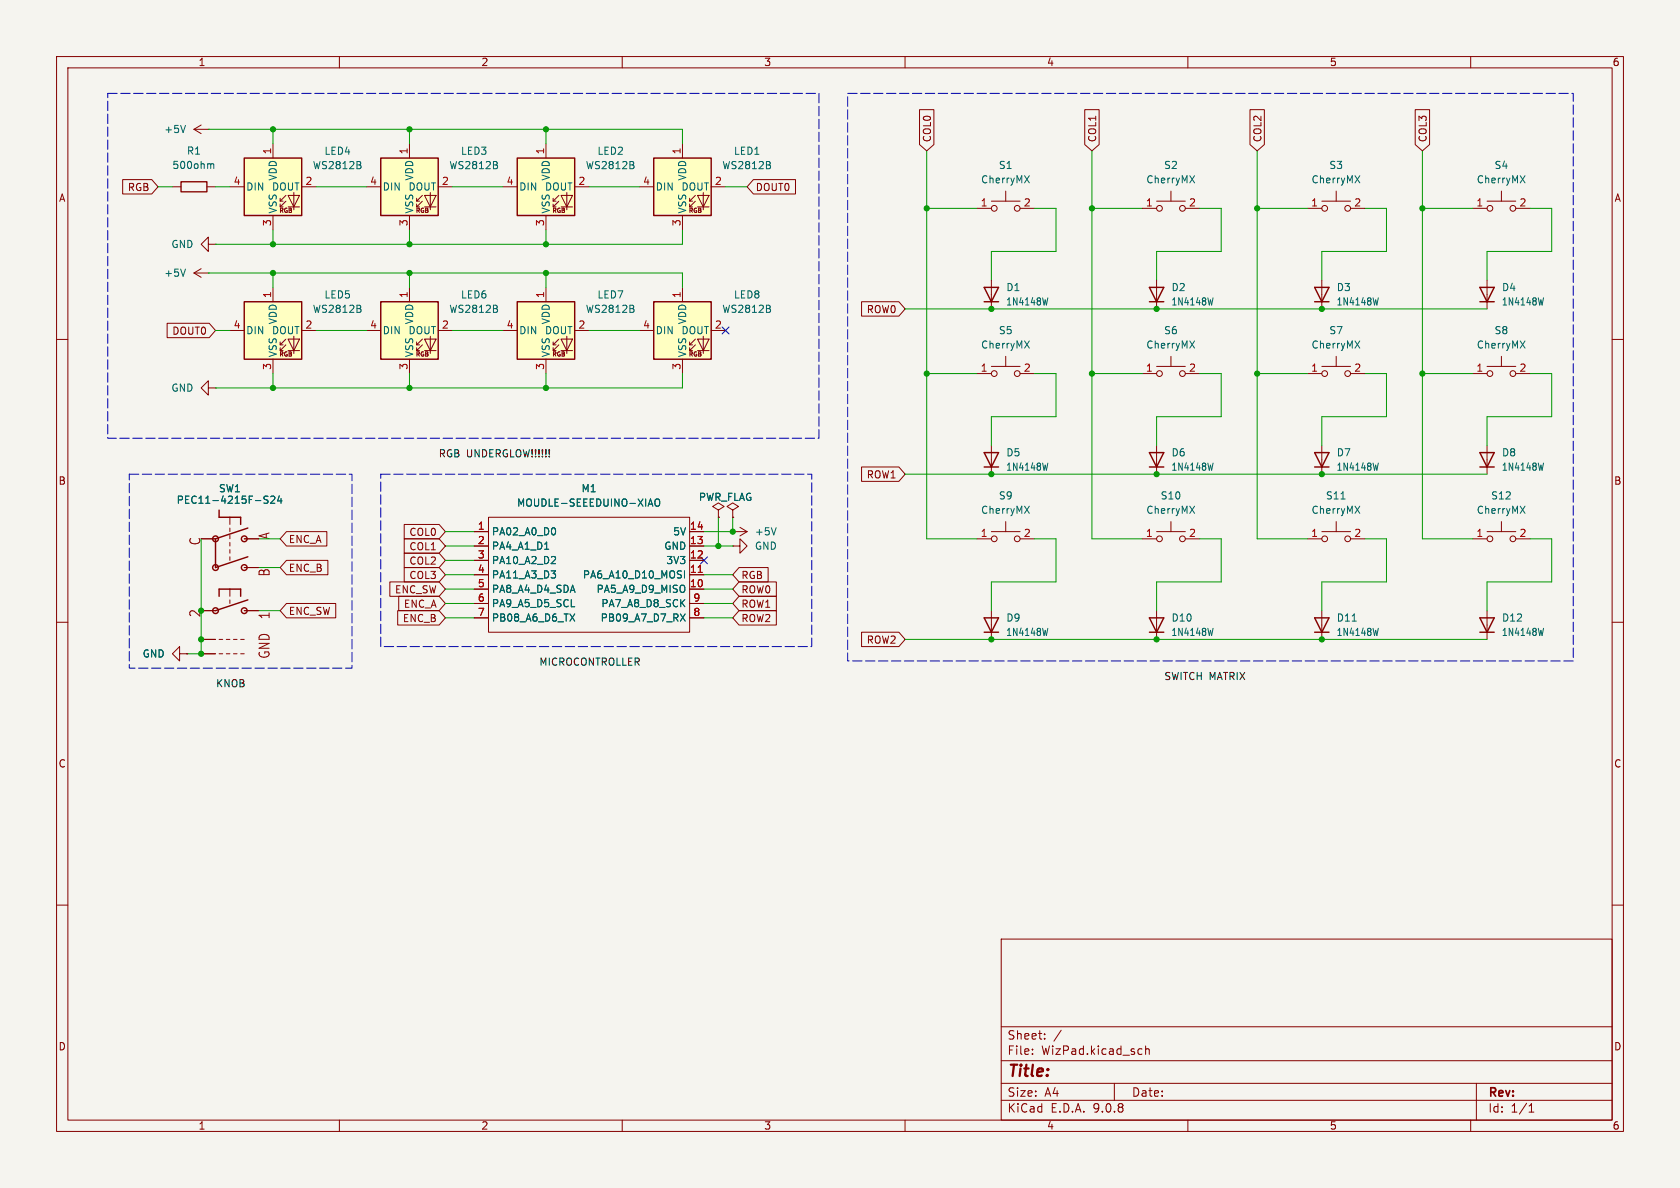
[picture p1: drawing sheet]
<svg xmlns="http://www.w3.org/2000/svg" width="297mm" height="210mm" viewBox="0 0 297 210" stroke-linecap="round" stroke-linejoin="round" font-family="sans-serif">
<path d="M0 0h297v210h-297z" fill="#f5f4ef" stroke="#f5f4ef" stroke-width=".18"/>
<g fill="none" stroke="#840000" stroke-width=".18">
<path d="M10 10h277v190h-277zM12 12h273v186h-273zM60 10v2M110 10v2M160 10v2M210 10v2M260 10v2M201.9 36.8h2.6M204.5 35.6h5M207 33.8v1.8M209.5 36.8h2.6M231.1 36.8h2.6"/>
<path d="M233.7 35.6h5.1M236.2 33.8v1.8M238.8 36.8h2.5M260.3 36.8h2.6M262.9 35.6h5.1M265.4 33.8v1.8M268 36.8h2.5M204.5 49.5v5.1M233.7 49.5v5.1M262.9 49.5v5.1M10 60h2M36.8 68.6v-1.3l-1.2 1.3 1.2 1.3v-1.3h1.3"/>
<path d="M38.1 68.6h.1M201.9 66h2.6M204.5 64.8h5M207 63v1.8M209.5 66h2.6M231.1 66h2.6M233.7 64.8h5.1M236.2 63v1.8M238.8 66h2.5M260.3 66h2.6M262.9 64.8h5.1M265.4 63v1.8"/>
<path d="M268 66h2.5M285 60h2M35.6 95.3h2.5M40.6 91.4v1.3M40.6 93.3v.7M40.6 94.6v.7M40.6 95.9v.6M40.6 97.2v.6M40.6 98.4v.7M43.2 95.3h2.5M83.8 94h2.6M83.8 96.5h2.6"/>
<path d="M83.8 99.1h2.6M86.4 91.4h35.5v20.4h-35.5zM121.9 94h2.6M121.9 96.5h2.6M121.9 99.1h2.6M127 90.2l1-.7-1-.6-1 .6 1 .7v1.2M127 91.4h.1M201.9 95.3h2.6M204.5 94h5M207 92.2v1.8M209.5 95.3h2.6M231.1 95.3h2.6"/>
<path d="M233.7 94h5.1M236.2 92.2v1.8M238.8 95.3h2.5M10 110h2M31.7 115.6v-1.3l-1.2 1.3 1.2 1.2v-1.2h1.3M33 115.6h.1M35.6 113h2.5M35.6 115.6h2.5M35.6 108h2.5M38.7 113h.7M38.7 115.6h.7M40 113h.6"/>
<path d="M40 115.6h.6M40.6 104.1v1.3M40.6 106v.7M41.3 113h.6M41.3 115.6h.6M42.5 113h.7M42.5 115.6h.7M43.2 108h2.5M43.2 100.3h2.5M83.8 101.6h2.6M83.8 104.1h2.6M83.8 106.7h2.6"/>
<path d="M83.8 109.2h2.6M121.9 101.6h2.6M121.9 104.1h2.6M121.9 106.7h2.6M121.9 109.2h2.6M175.3 108v5M204.5 108v5M262.9 108v5M285 110h2M10 160h2M177 166h108v32h-108zM285 160h2"/>
<path d="M60 198v2M110 198v2M160 198v2M177 194.5h108M177 191.5h108M177 187.5h108M177 181.5h108M182.5 186.3v.1M182.5 185.5v.1M184.7 183.6v.1M184.7 182.8v.1M187.6 182.1l-1.3 2"/>
<path d="M197 191.5v3M201.7 185.4l.2 .1M201.9 186.3l-.2 .1M202.5 184.9v1.5M202.5 185.5l.2-.1 .4 .1 .1 .9M210 198v2M260 198v2M261 191.5v6.5M270.3 196.6h.9M270.3 195.5l.4-.4v1.5"/>
<circle cx="205" cy="36.8" r=".51"/>
<circle cx="209" cy="36.8" r=".51"/>
<circle cx="234.2" cy="36.8" r=".51"/>
<circle cx="238.3" cy="36.8" r=".51"/>
<circle cx="263.4" cy="36.8" r=".51"/>
<circle cx="267.5" cy="36.8" r=".51"/>
<circle cx="205" cy="66" r=".51"/>
<circle cx="209" cy="66" r=".51"/>
<circle cx="234.2" cy="66" r=".51"/>
<circle cx="238.3" cy="66" r=".51"/>
<circle cx="263.4" cy="66" r=".51"/>
<circle cx="267.5" cy="66" r=".51"/>
<circle cx="205" cy="95.3" r=".51"/>
<circle cx="209" cy="95.3" r=".51"/>
<circle cx="234.2" cy="95.3" r=".51"/>
<circle cx="238.3" cy="95.3" r=".51"/>
</g>
<g fill="none" stroke="#840000" stroke-width=".25">
<path d="M203.2 50.8h2.5l-1.2 2.5zM203.2 53.3h2.5M232.4 50.8h2.5l-1.2 2.5zM232.4 53.3h2.5M261.6 50.8h2.6l-1.3 2.5zM261.6 53.3h2.6M38.7 90.2v1.2h3.8v1.3M43.8 93.3l-5.7 2v5l5.7-1.9M38.7 105.4v-1.3h3.8v1.3M43.8 106l-5.7 2M174 109.2h2.5l-1.2 2.6zM174 111.8h2.5"/>
<path d="M203.2 109.2h2.5l-1.2 2.6zM203.2 111.8h2.5M261.6 109.2h2.6l-1.3 2.6zM261.6 111.8h2.6"/>
<circle cx="38.1" cy="95.3" r=".51"/>
<circle cx="43.2" cy="95.3" r=".51"/>
<circle cx="38.1" cy="100.3" r=".51"/>
<circle cx="38.1" cy="108" r=".51"/>
<circle cx="43.2" cy="100.3" r=".51"/>
<circle cx="43.2" cy="108" r=".51"/>
</g>
<g fill="none" stroke="#006464" stroke-width=".18">
<path d="M210.3 31.1l.9 1.2M211.2 31.1l-.9 1.2M239.5 31.1l.9 1.2M240.4 31.1l-.9 1.2M268.8 31.1l.8 1.2M269.6 31.1l-.8 1.2M214.5 52.6l-.3 1.3M243.7 52.6l-.3 1.3M272.9 52.6l-.3 1.3M210.3 60.3l.9 1.2M211.2 60.3l-.9 1.2M239.5 60.3l.9 1.2"/>
<path d="M240.4 60.3l-.9 1.2M268.8 60.3l.8 1.2M269.6 60.3l-.8 1.2M47.4 87.8l-.5-.1-.2 .1v.4l.6 .2 .1 .3-.3 .3-.4-.1M47.9 87.8l.5-.1 .2 .4-.8 .9h.8M49.4 87.6l-.3 .9h.8M49.7 88.1v.9M96.3 97.1h.7M98.1 93.4l.1 .4-.1 .6M98.1 98.4l.1 .2v.3l-.8 .7h.8M114.7 89.1h.6M115 88.2l.4 1.3"/>
<path d="M115.8 88.4l.3-.2a.43 .43 0 0 1 .5 .4v.5a.42 .42 0 0 1-.4 .4 .42 .42 0 0 1-.4-.4zM210.3 89.5l.9 1.2M211.2 89.5l-.9 1.2M237.1 88.2h.7M239.5 89.5l.9 1.2M240.4 89.5l-.9 1.2M97.4 100.9h.8l-.4 .5M98.1 101.5l.1 .1-.1 .5M100.8 108.5l.8 1.3M101.6 108.5l-.8 1.3M120.3 108.5l.8 1.3M121 100.9v1.3"/>
<path d="M121.1 108.5l-.8 1.3M185.2 111.1l-.2 1.2M214.5 111.1l-.3 1.2M272.9 111.1l-.3 1.2"/>
</g>
<path d="M123.4 101.2h.8" fill="none" stroke="#a90000" stroke-width=".18"/>
<path d="M91.4 53.3h10.2v10.2h-10.2z" fill="#ffffc2"/>
<path d="M88.9 58.4h2.5M96.5 50.8v2.5M98.8 59.9l-1 1.1v-.5M99.2 59.9h2l-1 2.1zM100.2 59.4v3.1M101.6 58.4h2.5M96.5 63.5v2.5M97.8 61h.5M97.8 62h.5M98.8 61l-1 1v-.5M99.2 62h2" fill="none" stroke="#840000" stroke-width=".18"/>
<path d="M91.4 53.3h10.2v10.2h-10.2z" fill="none" stroke="#840000" stroke-width=".25"/>
<path d="M112 54.6l.1 .2-.1 .4M112 54.1v.3" fill="none" stroke="#006464" stroke-width=".18"/>
<path d="M43.2 53.3h10.1v10.2h-10.1z" fill="#ffffc2"/>
<path d="M40.6 58.4h2.6M48.3 50.8v2.5M50.5 59.9l-1 1.1v-.5M50.9 59.9h2.1l-1.1 2.1zM51.9 59.4v3.1M53.3 58.4h2.6M48.3 63.5v2.5M49.5 61h.5M49.5 62h.5M50.5 61l-1 1v-.5M50.9 62h2.1" fill="none" stroke="#840000" stroke-width=".18"/>
<path d="M43.2 53.3h10.1v10.2h-10.1z" fill="none" stroke="#840000" stroke-width=".25"/>
<path d="M63.7 54.6l.1 .2-.1 .4M63.7 54.1v.3" fill="none" stroke="#006464" stroke-width=".18"/>
<path d="M115.6 53.3h10.1v10.2h-10.1z" fill="#ffffc2"/>
<path d="M113 58.4h2.6M120.6 50.8v2.5M122.9 59.9l-1 1.1v-.5M123.3 59.9h2l-1 2.1zM124.3 59.4v3.1M125.7 58.4h2.6M120.6 63.5v2.5M121.9 61h.5M121.9 62h.5M122.9 61l-1 1v-.5M123.3 62h2" fill="none" stroke="#840000" stroke-width=".18"/>
<path d="M115.6 53.3h10.1v10.2h-10.1z" fill="none" stroke="#840000" stroke-width=".25"/>
<path d="M136.1 54.6l.1 .2-.1 .4M136.1 54.1v.3" fill="none" stroke="#006464" stroke-width=".18"/>
<path d="M115.6 27.9h10.1v10.2h-10.1z" fill="#ffffc2"/>
<path d="M113 33h2.6M120.6 25.4v2.5M120.6 38.1v2.5M121.9 35.6h.5M121.9 36.6h.5M122.9 34.5l-1 1.1v-.5M122.9 35.6l-1 1v-.5M123.3 34.5h2l-1 2.1zM123.3 36.6h2M124.3 34v3.1M125.7 33h2.6" fill="none" stroke="#840000" stroke-width=".18"/>
<path d="M115.6 27.9h10.1v10.2h-10.1z" fill="none" stroke="#840000" stroke-width=".25"/>
<path d="M136.1 29.2l.1 .2-.1 .4M136.1 28.7v.3" fill="none" stroke="#006464" stroke-width=".18"/>
<path d="M91.4 27.9h10.2v10.2h-10.2z" fill="#ffffc2"/>
<g fill="none" stroke="#840000" stroke-width=".18">
<path d="M30.5 33h1.5M36.6 33h1.5M88.9 33h2.5M96.5 25.4v2.5M96.5 38.1v2.5M97.8 35.6h.5M97.8 36.6h.5M98.8 34.5l-1 1.1v-.5M98.8 35.6l-1 1v-.5M99.2 34.5h2l-1 2.1zM99.2 36.6h2M100.2 34v3.1"/>
<path d="M101.6 33h2.5M36.8 43.2v-1.3l-1.2 1.3 1.2 1.3v-1.3h1.3M38.1 43.2h.1"/>
</g>
<path d="M91.4 27.9h10.2v10.2h-10.2z" fill="none" stroke="#840000" stroke-width=".25"/>
<path d="M37.3 29.1l.1-.2 .3 .1 .1 .8M112 29.2l.1 .2-.1 .4M112 28.7v.3" fill="none" stroke="#006464" stroke-width=".18"/>
<path d="M32 32.1h4.6v1.8h-4.6z" fill="none" stroke="#840000" stroke-width=".24"/>
<path d="M43.2 27.9h10.1v10.2h-10.1z" fill="#ffffc2"/>
<g fill="none" stroke="#840000" stroke-width=".18">
<path d="M40.6 33h2.6M48.3 25.4v2.5M48.3 38.1v2.5M49.5 35.6h.5M49.5 36.6h.5M50.5 34.5l-1 1.1v-.5M50.5 35.6l-1 1v-.5M50.9 34.5h2.1l-1.1 2.1zM50.9 36.6h2.1M51.9 34v3.1M53.3 33h2.6M34.3 48.3l1.3 .7"/>
<path d="M34.3 48.3h2.5M35.6 47.5l-1.3 .8M36.8 48.3h.1"/>
</g>
<path d="M43.2 27.9h10.1v10.2h-10.1z" fill="none" stroke="#840000" stroke-width=".25"/>
<path d="M63.7 29.2l.1 .2-.1 .4M63.7 28.7v.3M32.8 47.6l-.4 1.2" fill="none" stroke="#006464" stroke-width=".18"/>
<path d="M67.3 27.9h10.2v10.2h-10.2z" fill="#ffffc2"/>
<path d="M64.8 33h2.5M72.4 25.4v2.5M72.4 38.1v2.5M73.7 35.6h.5M73.7 36.6h.5M74.7 34.5l-1 1.1v-.5M74.7 35.6l-1 1v-.5M75.1 34.5h2l-1 2.1zM75.1 36.6h2M76.1 34v3.1M77.5 33h2.5" fill="none" stroke="#840000" stroke-width=".18"/>
<path d="M67.3 27.9h10.2v10.2h-10.2z" fill="none" stroke="#840000" stroke-width=".25"/>
<path d="M87.8 29.2l.2 .2-.2 .4M87.8 28.7v.3" fill="none" stroke="#006464" stroke-width=".18"/>
<path d="M67.3 53.3h10.2v10.2h-10.2z" fill="#ffffc2"/>
<g fill="none" stroke="#840000" stroke-width=".18">
<path d="M162.6 19.4h2.5v6.2l-1.3 1.1-1.2-1.1zM191.8 19.4h2.5v6.2l-1.3 1.1-1.2-1.1zM221 19.4h2.5v6.2l-1.3 1.1-1.2-1.1zM250.2 19.4h2.5v6.2l-1.2 1.1-1.3-1.1zM21.7 31.7h5.1l1.1 1.3-1.1 1.3h-5.1zM34.3 22.9l1.3 .7M34.3 22.9h2.5M35.6 22.1l-1.3 .8M36.8 22.9h.1M133.2 31.7h7.4v2.6h-7.4l-1.1-1.3zM172.7 36.8h2.6M175.3 35.6h5"/>
<path d="M177.8 33.8v1.8M180.3 36.8h2.6M29.5 57.1h7.5l1.1 1.3-1.1 1.3h-7.5zM64.8 58.4h2.5M72.4 50.8v2.5M74.7 59.9l-1 1.1v-.5M75.1 59.9h2l-1 2.1zM76.1 59.4v3.1M77.5 58.4h2.5M152.3 53.3h6.6l1.1 1.3-1.1 1.3h-6.6zM175.3 49.5v5.1M72.4 63.5v2.5"/>
<path d="M73.7 61h.5M73.7 62h.5M74.7 61l-1 1v-.5M75.1 62h2M172.7 66h2.6M175.3 64.8h5M175.3 78.7v5.1M177.8 63v1.8M180.3 66h2.6M204.5 78.7v5.1M233.7 78.7v5.1M262.9 78.7v5.1"/>
<path d="M35.6 95.3h2.5M43.2 95.3h2.5M50.6 94h7.2v2.5h-7.2l-1.1-1.2zM50.6 99.1h7.4v2.5h-7.4l-1.1-1.3zM71.5 92.7h6.1l1.1 1.3-1.1 1.3h-6.1zM71.5 97.8h6.1l1.1 1.3-1.1 1.2h-6.1zM71.5 95.2h6.1l1.1 1.3-1.1 1.3h-6.1zM83.8 94h2.6M83.8 96.5h2.6M83.8 99.1h2.6M121.9 94h2.6M121.9 96.5h2.6"/>
<path d="M121.9 99.1h2.6M127 91.4h.1M129.5 90.2l1.1-.7-1.1-.6-1 .6 1 .7v1.2M129.5 91.4h.1M129.5 94h.1M129.5 96.5h1.3v-1.2l1.3 1.2-1.3 1.3v-1.3M129.5 96.5h.1M129.5 94h2.6M130.8 93.2l1.3 .8M132.1 94l-1.3 .7M152.3 82.5h6.6l1.1 1.3-1.1 1.3h-6.6zM172.7 95.3h2.6"/>
<path d="M175.3 94h5M177.8 92.2v1.8M180.3 95.3h2.6M260.3 95.3h2.6M262.9 94h5.1M265.4 92.2v1.8M268 95.3h2.5M33 115.6h.1M35.6 108h2.5M35.6 113h2.5M35.6 115.6h2.5M43.2 108h2.5"/>
<path d="M43.2 100.3h2.5M50.6 106.7h8.8v2.5h-8.8l-1.1-1.2zM68.9 102.9h8.7l1.1 1.2-1.1 1.3h-8.7zM70.3 107.9h7.3l1.1 1.3-1.1 1.3h-7.3zM70.5 105.4h7.1l1.1 1.3-1.1 1.3h-7.1zM71.5 100.3h6.1l1.1 1.3-1.1 1.3h-6.1zM83.8 101.6h2.6M83.8 104.1h2.6M83.8 106.7h2.6M83.8 109.2h2.6M121.9 101.6h2.6M121.9 104.1h2.6"/>
<path d="M121.9 106.7h2.6M121.9 109.2h2.6M130.7 105.4h6.5v2.6h-6.5l-1.2-1.3zM130.7 102.9h6.5v2.5h-6.5l-1.2-1.3zM130.7 100.3h5.1v2.6h-5.1l-1.2-1.3zM130.7 107.9h6.5v2.6h-6.5l-1.2-1.3zM152.3 111.8h6.6l1.1 1.2-1.1 1.3h-6.6zM233.7 108v5"/>
<circle cx="175.8" cy="36.8" r=".51"/>
<circle cx="179.8" cy="36.8" r=".51"/>
<circle cx="175.8" cy="66" r=".51"/>
<circle cx="179.8" cy="66" r=".51"/>
<circle cx="175.8" cy="95.3" r=".51"/>
<circle cx="179.8" cy="95.3" r=".51"/>
<circle cx="263.4" cy="95.3" r=".51"/>
<circle cx="267.5" cy="95.3" r=".51"/>
</g>
<g fill="none" stroke="#840000" stroke-width=".25">
<path d="M67.3 53.3h10.2v10.2h-10.2zM174 50.8h2.5l-1.2 2.5zM174 53.3h2.5M174 80h2.5l-1.2 2.6zM174 82.6h2.5M203.2 80h2.5l-1.2 2.6zM203.2 82.6h2.5M232.4 80h2.5l-1.2 2.6zM232.4 82.6h2.5M261.6 80h2.6l-1.3 2.6zM261.6 82.6h2.6M232.4 109.2h2.5l-1.2 2.6z"/>
<path d="M232.4 111.8h2.5"/>
</g>
<g fill="none" stroke="#006464" stroke-width=".18">
<path d="M32.8 22.2l-.4 1.2M181.1 31.1l.9 1.2M182 31.1l-.9 1.2M87.8 54.6l.2 .2-.2 .4M87.8 54.1v.3M185.2 52.6l-.2 1.3M181.1 60.3l.9 1.2M182 60.3l-.9 1.2M47.4 87.8l-.5-.1-.2 .1v.4l.6 .2 .1 .3-.3 .3-.4-.1M47.9 87.8l.5-.1 .2 .4-.8 .9h.8M49.4 87.6l-.3 .9h.8M49.7 88.1v.9"/>
<path d="M96.3 97.1h.7M98.1 93.4l.1 .4-.1 .6M98.1 98.4l.1 .2v.3l-.8 .7h.8M114.7 89.1h.6M115 88.2l.4 1.3M115.8 88.4l.3-.2a.43 .43 0 0 1 .5 .4v.5a.42 .42 0 0 1-.4 .4 .42 .42 0 0 1-.4-.4zM137.2 93.3l-.4 1.3M181.1 89.5l.9 1.2M182 89.5l-.9 1.2M185.2 81.9l-.2 1.2M214.5 81.9l-.3 1.2M243.7 81.9l-.3 1.2"/>
<path d="M268.8 89.5l.8 1.2M269.6 89.5l-.8 1.2M272.9 81.9l-.3 1.2M97.4 100.9h.8l-.4 .5M98.1 101.5l.1 .1-.1 .5M100.8 108.5l.8 1.3M101.6 108.5l-.8 1.3M120.3 108.5l.8 1.3M121 100.9v1.3M121.1 108.5l-.8 1.3M239.1 109.8h.7M243.7 111.1l-.3 1.2"/>
</g>
<g fill="none" stroke="#009600" stroke-width=".18">
<path d="M27.9 33h2.6M36.8 22.9h83.8v2.5M38.1 33h2.5M48.3 22.9v2.5M55.9 33h8.9M72.4 22.9v2.5M80 33h8.9M96.5 22.9v2.5M104.1 33h8.9M128.3 33h3.8M163.8 36.8h8.9M163.8 26.7v68.6h8.9"/>
<path d="M182.9 36.8h3.8v7.7h-11.4v5M193 36.8h8.9M193 26.7v68.6h8.9M212.1 36.8h3.8v7.7h-11.4v5M222.2 36.8h8.9M222.2 26.7v68.6h8.9M241.3 36.8h3.8v7.7h-11.4v5M251.5 36.8h8.8M251.5 26.7v68.6h8.8M270.5 36.8h3.8v7.7h-11.4v5M36.8 48.3h83.8v2.5M38.1 58.4h2.5"/>
<path d="M48.3 40.6v2.6M48.3 48.3v2.5M55.9 58.4h8.9M72.4 40.6v2.6M72.4 48.3v2.5M80 58.4h8.9M96.5 40.6v2.6M96.5 48.3v2.5M104.1 58.4h8.9M120.6 40.6v2.6h-82.5M160 54.6h102.9M48.3 66v2.6"/>
<path d="M72.4 66v2.6M96.5 66v2.6M120.6 66v2.6h-82.5M163.8 66h8.9M182.9 66h3.8v7.7h-11.4v5M193 66h8.9M212.1 66h3.8v7.7h-11.4v5M222.2 66h8.9M241.3 66h3.8v7.7h-11.4v5M251.5 66h8.8M270.5 66h3.8v7.7h-11.4v5M35.6 95.3v20.3h-2.6"/>
<path d="M45.7 95.3h3.8M78.7 94h5.1M78.7 96.5h5.1M78.7 99.1h5.1M124.5 96.5h5M127 91.4v5.1M129.5 91.4v2.6h-5M160 83.8h102.9M182.9 95.3h3.8v7.6h-11.4v5.1M212.1 95.3h3.8v7.6h-11.4v5.1M241.3 95.3h3.8v7.6h-11.4v5.1M270.5 95.3h3.8v7.6h-11.4v5.1"/>
<path d="M45.7 100.3h3.8M45.7 108h3.8M78.7 109.2h5.1M78.7 106.7h5.1M78.7 104.1h5.1M78.7 101.6h5.1M124.5 109.2h5M124.5 106.7h5M124.5 104.1h5M124.5 101.6h5M160 113h102.9"/>
</g>
<path d="M127.7 57.8l1.2 1.2M128.9 57.8l-1.2 1.2M123.9 98.5l1.2 1.2M125.1 98.5l-1.2 1.2" fill="none" stroke="#000084" stroke-width=".18"/>
<path d="M19 16.5h125.8v61h-125.8zM149.9 16.5h128.2v100.3h-128.2zM22.9 83.8h39.3v34.3h-39.3zM67.3 83.8h76.2v30.5h-76.2z" fill="none" stroke="#0000c2" stroke-width=".18" stroke-dasharray="1.7 .6"/>
<path d="M123.4 101.2h.8" fill="none" stroke="#a90000" stroke-width=".18"/>
<g fill="#009600" stroke="#009600" stroke-width=".18">
<circle cx="163.8" cy="66" r=".46"/>
<circle cx="163.8" cy="36.8" r=".46"/>
<circle cx="175.3" cy="83.8" r=".46"/>
<circle cx="175.3" cy="54.6" r=".46"/>
<circle cx="96.5" cy="68.6" r=".46"/>
<circle cx="72.4" cy="68.6" r=".46"/>
<circle cx="127" cy="96.5" r=".46"/>
<circle cx="96.5" cy="22.9" r=".46"/>
<circle cx="129.5" cy="94" r=".46"/>
<circle cx="222.2" cy="66" r=".46"/>
<circle cx="35.6" cy="113" r=".46"/>
<circle cx="48.3" cy="48.3" r=".46"/>
<circle cx="48.3" cy="68.6" r=".46"/>
<circle cx="72.4" cy="48.3" r=".46"/>
<circle cx="35.6" cy="115.6" r=".46"/>
<circle cx="96.5" cy="48.3" r=".46"/>
<circle cx="96.5" cy="43.2" r=".46"/>
<circle cx="72.4" cy="22.9" r=".46"/>
<circle cx="48.3" cy="22.9" r=".46"/>
<circle cx="48.3" cy="43.2" r=".46"/>
<circle cx="72.4" cy="43.2" r=".46"/>
<circle cx="233.7" cy="54.6" r=".46"/>
<circle cx="251.5" cy="36.8" r=".46"/>
<circle cx="251.5" cy="66" r=".46"/>
<circle cx="193" cy="36.8" r=".46"/>
<circle cx="175.3" cy="113" r=".46"/>
<circle cx="204.5" cy="113" r=".46"/>
<circle cx="204.5" cy="54.6" r=".46"/>
<circle cx="222.2" cy="36.8" r=".46"/>
<circle cx="204.5" cy="83.8" r=".46"/>
<circle cx="193" cy="66" r=".46"/>
<circle cx="233.7" cy="113" r=".46"/>
<circle cx="233.7" cy="83.8" r=".46"/>
</g>
<text font-size="2.8" fill="#840000" x="178" y="190.9">Title:</text>
<g font-size="2.5" fill="#840000">
<text x="48" y="95.4" transform="rotate(-90 48 95.4)">A</text>
<text x="35.6" y="96.5" transform="rotate(-90 35.6 96.5)">C</text>
<text x="48" y="102" transform="rotate(-90 48 102)">B</text>
<text x="48" y="109.5" transform="rotate(-90 48 109.5)">1</text>
<text x="48" y="116.5" transform="rotate(-90 48 116.5)">GND</text>
</g>
<text font-size="2.5" fill="#009600" x="35.6" y="109.2" transform="rotate(-90 35.6 109.2)">2</text>
<g font-size="2.1" fill="#840000">
<text x="178" y="184">Sheet:</text>
<text x="178" y="186.7">File:</text>
<text x="184.1" y="186.7">WizPad.kicad_sch</text>
<text x="178" y="196.9">KiCad</text>
<text x="178" y="194.1">Size:</text>
<text x="184.7" y="194.1">A4</text>
<text x="185.7" y="196.9">E.D.A.</text>
<text x="193.3" y="196.9">9.0.8</text>
<text x="200" y="194.1">Date:</text>
<text x="263" y="194.3">Rev:</text>
<text x="263" y="196.9">Id:</text>
<text x="267.1" y="196.9">1/1</text>
</g>
<g font-size="1.8" fill="#840000">
<text x="35" y="11.9">1</text>
<text x="85" y="11.9">2</text>
<text x="135" y="11.9">3</text>
<text x="185" y="11.9">4</text>
<text x="235" y="11.9">5</text>
<text x="285" y="11.9">6</text>
<text x="164.8" y="25.2" transform="rotate(-90 164.8 25.2)">COL0</text>
<text x="194" y="25.2" transform="rotate(-90 194 25.2)">COL1</text>
<text x="223.2" y="25.2" transform="rotate(-90 223.2 25.2)">COL2</text>
<text x="252.4" y="25.2" transform="rotate(-90 252.4 25.2)">COL3</text>
<text x="10.3" y="35.9">A</text>
<text x="22.5" y="34">RGB</text>
<text x="133.5" y="34">DOUT0</text>
<text x="285.3" y="35.9">A</text>
<text x="30.4" y="59.4">DOUT0</text>
<text x="153.1" y="55.6">ROW0</text>
<text x="10.3" y="85.9">B</text>
<text x="153.1" y="84.8">ROW1</text>
<text x="285.3" y="85.9">B</text>
<text x="72.3" y="94.9">COL0</text>
<text x="51" y="96.2">ENC_A</text>
<text x="51" y="101.3">ENC_B</text>
<text x="72.3" y="100">COL2</text>
<text x="72.3" y="97.5">COL1</text>
<text x="69.7" y="105.1">ENC_SW</text>
<text x="71.3" y="107.6">ENC_A</text>
<text x="72.3" y="102.6">COL3</text>
<text x="131" y="107.6">ROW1</text>
<text x="131" y="105.1">ROW0</text>
<text x="131" y="102.6">RGB</text>
<text x="51" y="108.9">ENC_SW</text>
<text x="71.1" y="110.2">ENC_B</text>
<text x="131" y="110.2">ROW2</text>
<text x="153.1" y="114">ROW2</text>
<text x="10.3" y="135.9">C</text>
<text x="285.3" y="135.9">C</text>
<text x="10.3" y="185.9">D</text>
<text x="285.3" y="185.9">D</text>
<text x="35" y="199.9">1</text>
<text x="85" y="199.9">2</text>
<text x="135" y="199.9">3</text>
<text x="185" y="199.9">4</text>
<text x="235" y="199.9">5</text>
<text x="285" y="199.9">6</text>
</g>
<g font-size="1.8" fill="#006464">
<text x="28.9" y="23.7">+5V</text>
<text x="32.9" y="27.5">R1</text>
<text x="57.3" y="27.6">LED4</text>
<text x="81.4" y="27.6">LED3</text>
<text x="105.5" y="27.6">LED2</text>
<text x="129.7" y="27.6">LED1</text>
<text x="30.4" y="30.1">500ohm</text>
<text x="43.4" y="33.9">DIN</text>
<text x="48" y="33.9">DOUT</text>
<text x="49.1" y="32" transform="rotate(-90 49.1 32)">VDD</text>
<text x="55.2" y="30.1">WS2812B</text>
<text x="67.6" y="33.9">DIN</text>
<text x="72.1" y="33.9">DOUT</text>
<text x="73.3" y="32" transform="rotate(-90 73.3 32)">VDD</text>
<text x="79.3" y="30.1">WS2812B</text>
<text x="91.7" y="33.9">DIN</text>
<text x="96.2" y="33.9">DOUT</text>
<text x="97.4" y="32" transform="rotate(-90 97.4 32)">VDD</text>
<text x="103.5" y="30.1">WS2812B</text>
<text x="115.8" y="33.9">DIN</text>
<text x="120.4" y="33.9">DOUT</text>
<text x="121.5" y="32" transform="rotate(-90 121.5 32)">VDD</text>
<text x="127.6" y="30.1">WS2812B</text>
<text x="173.3" y="32.6">CherryMX</text>
<text x="176.5" y="30.1">S1</text>
<text x="202.6" y="32.6">CherryMX</text>
<text x="205.7" y="30.1">S2</text>
<text x="231.8" y="32.6">CherryMX</text>
<text x="234.9" y="30.1">S3</text>
<text x="261" y="32.6">CherryMX</text>
<text x="264.1" y="30.1">S4</text>
<text x="49.1" y="37.8" transform="rotate(-90 49.1 37.8)">VSS</text>
<text x="73.3" y="37.8" transform="rotate(-90 73.3 37.8)">VSS</text>
<text x="97.4" y="37.8" transform="rotate(-90 97.4 37.8)">VSS</text>
<text x="121.5" y="37.8" transform="rotate(-90 121.5 37.8)">VSS</text>
<text x="30.2" y="44">GND</text>
<text x="28.9" y="49.1">+5V</text>
<text x="57.3" y="53">LED5</text>
<text x="81.4" y="53">LED6</text>
<text x="105.5" y="53">LED7</text>
<text x="129.7" y="53">LED8</text>
<text x="177.8" y="51.7">D1</text>
<text x="207" y="51.7">D2</text>
<text x="236.2" y="51.7">D3</text>
<text x="265.4" y="51.7">D4</text>
<text x="43.4" y="59.3">DIN</text>
<text x="48" y="59.3">DOUT</text>
<text x="49.1" y="57.4" transform="rotate(-90 49.1 57.4)">VDD</text>
<text x="55.2" y="55.5">WS2812B</text>
<text x="67.6" y="59.3">DIN</text>
<text x="72.1" y="59.3">DOUT</text>
<text x="73.3" y="57.4" transform="rotate(-90 73.3 57.4)">VDD</text>
<text x="79.3" y="55.5">WS2812B</text>
<text x="91.7" y="59.3">DIN</text>
<text x="96.2" y="59.3">DOUT</text>
<text x="97.4" y="57.4" transform="rotate(-90 97.4 57.4)">VDD</text>
<text x="103.5" y="55.5">WS2812B</text>
<text x="115.8" y="59.3">DIN</text>
<text x="120.4" y="59.3">DOUT</text>
<text x="121.5" y="57.4" transform="rotate(-90 121.5 57.4)">VDD</text>
<text x="127.6" y="55.5">WS2812B</text>
<text x="176.5" y="59.3">S5</text>
<text x="177.8" y="54.2">1N4148W</text>
<text x="205.7" y="59.3">S6</text>
<text x="207" y="54.2">1N4148W</text>
<text x="234.9" y="59.3">S7</text>
<text x="236.2" y="54.2">1N4148W</text>
<text x="264.1" y="59.3">S8</text>
<text x="265.4" y="54.2">1N4148W</text>
<text x="49.1" y="63.2" transform="rotate(-90 49.1 63.2)">VSS</text>
<text x="73.3" y="63.2" transform="rotate(-90 73.3 63.2)">VSS</text>
<text x="97.4" y="63.2" transform="rotate(-90 97.4 63.2)">VSS</text>
<text x="121.5" y="63.2" transform="rotate(-90 121.5 63.2)">VSS</text>
<text x="173.3" y="61.8">CherryMX</text>
<text x="202.6" y="61.8">CherryMX</text>
<text x="231.8" y="61.8">CherryMX</text>
<text x="261" y="61.8">CherryMX</text>
<text x="30.2" y="69.4">GND</text>
<text x="177.8" y="83.4">1N4148W</text>
<text x="177.8" y="80.9">D5</text>
<text x="207" y="83.4">1N4148W</text>
<text x="207" y="80.9">D6</text>
<text x="236.2" y="83.4">1N4148W</text>
<text x="236.2" y="80.9">D7</text>
<text x="265.4" y="83.4">1N4148W</text>
<text x="265.4" y="80.9">D8</text>
<text x="31.1" y="89.3">PEC11-4215F-S24</text>
<text x="38.6" y="87.2">SW1</text>
<text x="91.3" y="89.8">MOUDLE-SEEEDUINO-XIAO</text>
<text x="102.7" y="87.2">M1</text>
<text x="123.5" y="88.7">PWR_FLAG</text>
<text x="176.5" y="88.5">S9</text>
<text x="205.1" y="88.5">S10</text>
<text x="234.3" y="88.5">S11</text>
<text x="263.5" y="88.5">S12</text>
<text x="86.9" y="94.8">PA02_A0_D0</text>
<text x="118.9" y="94.8">5V</text>
<text x="133.4" y="94.8">+5V</text>
<text x="173.3" y="91">CherryMX</text>
<text x="202.6" y="91">CherryMX</text>
<text x="231.8" y="91">CherryMX</text>
<text x="261" y="91">CherryMX</text>
<text x="86.9" y="97.4">PA4_A1_D1</text>
<text x="86.9" y="99.9">PA10_A2_D2</text>
<text x="117.3" y="97.4">GND</text>
<text x="117.7" y="99.9">3V3</text>
<text x="133.4" y="97.4">GND</text>
<text x="86.9" y="102.5">PA11_A3_D3</text>
<text x="86.9" y="105">PA8_A4_D4_SDA</text>
<text x="86.9" y="107.5">PA9_A5_D5_SCL</text>
<text x="102.9" y="102.5">PA6_A10_D10_MOSI</text>
<text x="105.4" y="105">PA5_A9_D9_MISO</text>
<text x="106.2" y="107.5">PA7_A8_D8_SCK</text>
<text x="86.9" y="110.1">PB08_A6_D6_TX</text>
<text x="106.1" y="110.1">PB09_A7_D7_RX</text>
<text x="177.8" y="112.6">1N4148W</text>
<text x="177.8" y="110.1">D9</text>
<text x="207" y="112.6">1N4148W</text>
<text x="207" y="110.1">D10</text>
<text x="236.2" y="112.6">1N4148W</text>
<text x="236.2" y="110.1">D11</text>
<text x="265.4" y="112.6">1N4148W</text>
<text x="265.4" y="110.1">D12</text>
<text x="25.1" y="116.4">GND</text>
</g>
<g font-size="1.8" fill="#a90000">
<text x="48" y="27.4" transform="rotate(-90 48 27.4)">1</text>
<text x="72.1" y="27.4" transform="rotate(-90 72.1 27.4)">1</text>
<text x="96.3" y="27.4" transform="rotate(-90 96.3 27.4)">1</text>
<text x="120.4" y="27.4" transform="rotate(-90 120.4 27.4)">1</text>
<text x="41.2" y="32.8">4</text>
<text x="53.9" y="32.8">2</text>
<text x="65.3" y="32.8">4</text>
<text x="78" y="32.8">2</text>
<text x="89.5" y="32.8">4</text>
<text x="102.2" y="32.8">2</text>
<text x="113.6" y="32.8">4</text>
<text x="126.3" y="32.8">2</text>
<text x="48" y="40.1" transform="rotate(-90 48 40.1)">3</text>
<text x="72.1" y="40.1" transform="rotate(-90 72.1 40.1)">3</text>
<text x="96.3" y="40.1" transform="rotate(-90 96.3 40.1)">3</text>
<text x="120.4" y="40.1" transform="rotate(-90 120.4 40.1)">3</text>
<text x="173.3" y="36.6">1</text>
<text x="180.9" y="36.6">2</text>
<text x="202.5" y="36.6">1</text>
<text x="210.1" y="36.6">2</text>
<text x="231.7" y="36.6">1</text>
<text x="239.3" y="36.6">2</text>
<text x="260.9" y="36.6">1</text>
<text x="268.5" y="36.6">2</text>
<text x="48" y="52.8" transform="rotate(-90 48 52.8)">1</text>
<text x="72.1" y="52.8" transform="rotate(-90 72.1 52.8)">1</text>
<text x="96.3" y="52.8" transform="rotate(-90 96.3 52.8)">1</text>
<text x="120.4" y="52.8" transform="rotate(-90 120.4 52.8)">1</text>
<text x="41.2" y="58.2">4</text>
<text x="53.9" y="58.2">2</text>
<text x="65.3" y="58.2">4</text>
<text x="78" y="58.2">2</text>
<text x="89.5" y="58.2">4</text>
<text x="102.2" y="58.2">2</text>
<text x="113.6" y="58.2">4</text>
<text x="126.3" y="58.2">2</text>
<text x="48" y="65.5" transform="rotate(-90 48 65.5)">3</text>
<text x="72.1" y="65.5" transform="rotate(-90 72.1 65.5)">3</text>
<text x="96.3" y="65.5" transform="rotate(-90 96.3 65.5)">3</text>
<text x="120.4" y="65.5" transform="rotate(-90 120.4 65.5)">3</text>
<text x="173.3" y="65.8">1</text>
<text x="180.9" y="65.8">2</text>
<text x="202.5" y="65.8">1</text>
<text x="210.1" y="65.8">2</text>
<text x="231.7" y="65.8">1</text>
<text x="239.3" y="65.8">2</text>
<text x="260.9" y="65.8">1</text>
<text x="268.5" y="65.8">2</text>
<text x="84.4" y="93.7">1</text>
<text x="121.9" y="93.7">14</text>
<text x="173.3" y="95">1</text>
<text x="180.9" y="95">2</text>
<text x="202.5" y="95">1</text>
<text x="210.1" y="95">2</text>
<text x="231.7" y="95">1</text>
<text x="239.3" y="95">2</text>
<text x="260.9" y="95">1</text>
<text x="268.5" y="95">2</text>
<text x="84.4" y="96.3">2</text>
<text x="84.4" y="98.8">3</text>
<text x="84.4" y="101.3">4</text>
<text x="121.9" y="96.3">13</text>
<text x="121.9" y="98.8">12</text>
<text x="121.9" y="101.3">11</text>
<text x="84.4" y="103.9">5</text>
<text x="84.4" y="106.4">6</text>
<text x="121.9" y="103.9">10</text>
<text x="122.5" y="106.4">9</text>
<text x="84.4" y="109">7</text>
<text x="122.5" y="109">8</text>
</g>
<g font-size="1.8" fill="#0f0f0f">
<text x="77.5" y="80.9">RGB UNDERGLOW!!!!!!</text>
<text x="95.2" y="117.8">MICROCONTROLLER</text>
<text x="38.1" y="121.6">KNOB</text>
<text x="205.7" y="120.3">SWITCH MATRIX</text>
</g>
<g font-size="1.1" fill="#840000">
<text x="49.3" y="37.8">RGB</text>
<text x="73.4" y="37.8">RGB</text>
<text x="97.5" y="37.8">RGB</text>
<text x="121.6" y="37.8">RGB</text>
<text x="49.3" y="63.2">RGB</text>
<text x="73.4" y="63.2">RGB</text>
<text x="97.5" y="63.2">RGB</text>
<text x="121.6" y="63.2">RGB</text>
</g>
</svg>
